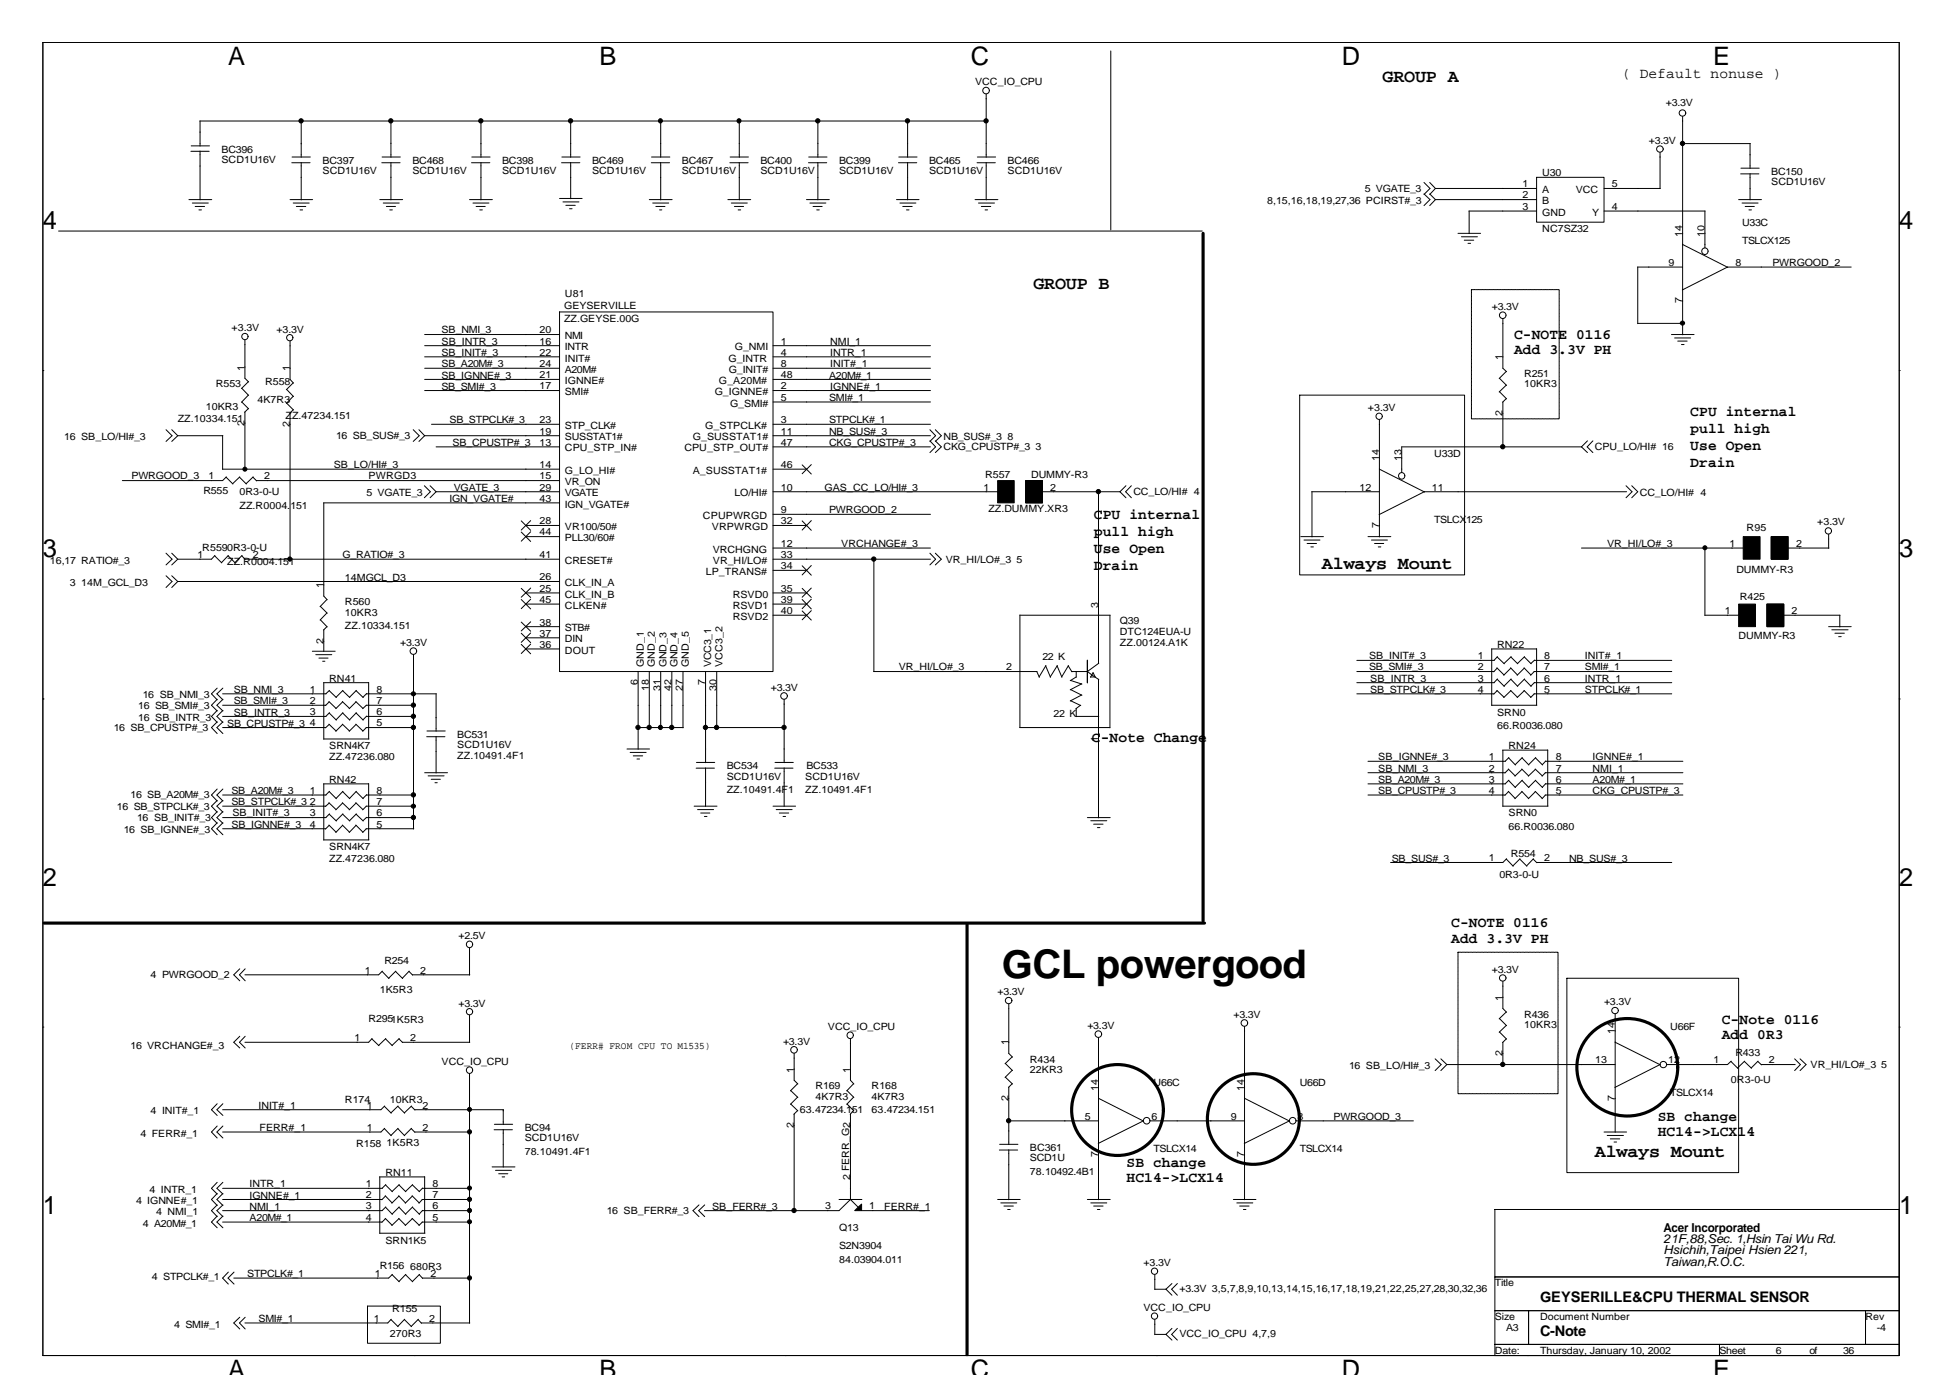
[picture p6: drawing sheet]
<svg xmlns="http://www.w3.org/2000/svg" width="287mm" height="207mm" viewBox="0 0 287 207" stroke-linecap="round" stroke-linejoin="round" font-family="sans-serif">
<g fill="none" stroke="#000" stroke-width=".15">
<path d="M6.3 6.3h275v194.5h-275zM29.6 17.9h116.5M29.6 17.9v3.7M44.6 17.9v5.4M57.9 17.9v5.4M61.3 6.3h.1M71.2 17.9v5.4M84.5 17.9v5.4M97.9 17.9v5.4M109.5 17.9v5.4M116.3 6.3h.1M121.2 17.9v5.4"/>
<path d="M134.5 17.9v5.4M146.1 13.9v9.4M164.5 7.5v26.6M171.3 6.3h.1M226.3 6.3h.1M249.3 17.2v32.4M8.7 34.2h169.4M28 29.6h3.4M28.3 22.4h2.7M28.3 21.6h2.7M28.5 30.1h2.4M28.9 30.6h1.4"/>
<path d="M29.5 31.1h.3M29.6 22.4v7.2M43 29.6h3.3M43.2 24.1h2.7M43.3 23.3h2.7M43.4 30.1h2.4M43.9 30.6h1.4M44.4 31.1h.4M44.6 24.1v5.5M56.3 29.6h3.3M56.6 24.1h2.7M56.6 23.3h2.7"/>
<path d="M56.8 30.1h2.3M57.2 30.6h1.4M57.7 31.1h.4M57.9 24.1v5.5M69.6 29.6h3.3M69.8 24.1h2.8M69.9 23.3h2.7M70.1 30.1h2.3M70.5 30.6h1.4M71.1 31.1h.4M71.2 24.1v5.5M82.9 29.4h3.3"/>
<path d="M83.2 24.1h2.7M83.2 23.3h2.7M83.4 29.9h2.4M83.8 30.4h1.4M84.4 30.9h.4M84.5 24.1v5.3M96.2 29.6h3.4M96.5 24.1h2.7M96.5 23.3h2.7M96.7 30.1h2.4M97.2 30.6h1.3M97.7 31.1h.3"/>
<path d="M97.9 24.1v5.5M107.8 29.6h3.4M108.1 24.1h2.7M108.2 23.3h2.7M108.3 30.1h2.4M108.8 30.6h1.4M109.3 31.1h.4M109.5 24.1v5.5M119.5 29.6h3.4M119.8 24.1h2.7M119.8 23.3h2.7M120 30.1h2.3"/>
<path d="M120.4 30.6h1.4M121 31.1h.4M121.2 24.1v5.5M132.8 29.6h3.3M133.1 24.1h2.7M133.1 23.3h2.7M133.3 30.1h2.4M133.7 30.6h1.4M134.3 31.1h.4M134.5 24.1v5.5M144.4 29.6h3.4M144.7 24.1h2.7"/>
<path d="M144.8 23.3h2.7M144.9 30.1h2.4M145.4 30.6h1.4M145.9 31.1h.4M146.1 24.1v5.5M210.9 27l.9 .9-.9 .9M210.9 28.7l.9 .9-.9 .9M211.8 27l.8 .9M211.8 28.7l.8 .9-.8 .9M212.6 29.6h15M212.6 27.9l-.8 .9M212.6 27.9h15"/>
<path d="M216 34.6h3.3M216.5 35.1h2.4M216.9 35.6h1.4M217.5 36h.3M217.6 31.3h10M217.6 31.3v3.3M227.6 26.3h10v6.6h-10zM237.6 27.9h8.4M237.6 31.3h15M242.6 39.6h6.7M242.6 39.6v8.3M245.9 22.6v5.3"/>
<path d="M249.3 36.2l6.6 3.4M249.3 21.3h10M252.6 31.3v5.4M253 37.2a.47 .47 0 0 0-.6-.4 .47 .47 0 0 0-.2 .7 .47 .47 0 0 0 .8-.1v-.2M257.6 29.6h3.3M257.9 25.8h2.7M257.9 24.9h2.7M258.1 30.1h2.3M258.5 30.6h1.4M259.1 31.1h.4M259.2 21.3v3.6M259.2 25.7v3.9"/>
<path d="M274.2 39.6h-18.3l-6.7 3.3M6.3 54.9h.1M35.8 57.5l1 1.1M35.8 59.5l1 1.1M36.3 50.3v5.7l.5 .6M36.8 56.5l-1 1M36.8 58.5l-1 1.1M42.5 57.7l1 1M42.5 59.7l1 1M43 50.5v5.7l.5 .5M43.4 56.7l-1 1M43.4 58.7l-1 1"/>
<path d="M62.9 49.5h20M62.9 51.2h20M62.9 52.8h20M62.9 54.5h20M62.9 56.2h20M62.9 57.8h20M82.9 46.2h31.6v53.3h-31.6zM114.5 51.2h23.3M114.5 52.8h23.3M114.5 54.5h23.3M114.5 56.2h23.3M114.5 57.8h23.3"/>
<path d="M114.5 59.5h23.3M192.5 58.5h24.5v26.6h-24.5zM222.1 56l1.1 1.1M222.1 58l1.1 1.1M222.6 47.2v7.3l.6 .5M222.6 59.5v6.7M223.1 46.7a.49 .49 0 0 0-.7-.5 .49 .49 0 0 0-.2 .8 .49 .49 0 0 0 .8-.1l.1-.2M223.1 55l-1 1.1M223.1 57l-1 1.1M223.1 59l-.5 .6M242.6 47.9h6.7M247.6 49.5h3.4"/>
<path d="M248.1 50.1h2.3M248.5 50.5h1.4M249.1 51h.4M281.3 54.9h.1M24.6 63.6l.9 .9-.9 .9M25.4 63.6l.9 .9M26.3 64.5l-.9 .9M26.3 64.5h6.7M33 69.5h49.9M33 64.5v5M33.5 70.7l1 1M33.5 70.6l-.5 .6h-14.9"/>
<path d="M35.5 70.7l1 1M35.5 70.6l-1 1M36.3 61v8.5M36.8 60.5l-.6 .6M37.5 70.7l.5 .5M37.5 70.6l-1.1 1M38 71.2h44.9M43 61.2v21.7M43.4 60.7l-.5 .5M47.9 74.5h35M48 74.5v13.8l.5 .5M61.2 63.6l.9 .9-.9 .9"/>
<path d="M62.1 63.6l.8 .9M62.9 71.9l.9 .9-.9 .9M62.9 64.5l-.8 .9M62.9 64.5h20M63.7 71.9l.9 .9M63.9 62.8h19M64.6 72.8l-.9 .9M64.6 66.2h18.3M64.6 72.8h18.3M77.2 77.1l1.4 1.4M77.2 78.8l1.4 1.4M77.9 79.5h5"/>
<path d="M77.9 77.8h5M78.6 77.1l-1.4 1.4M78.6 78.8l-1.4 1.4M114.5 62.8h23.3M114.5 64.5h23.3M114.5 66.2h23.3M114.5 69.5h5M114.5 72.8h33.3M114.5 77.8h5M114.5 76.2h23.3M118.8 68.8l1.4 1.4M118.8 77.1l1.4 1.4"/>
<path d="M120.2 68.8l-1.4 1.4M120.2 77.1l-1.4 1.4M137.8 65.3l.8 .9-.8 .8M137.8 63.6l.8 .9-.8 .9M138.6 65.3l.8 .9-.8 .8M138.6 63.6l.8 .9-.8 .9M154.4 72.8h11.5M162.7 72.8v25.5M166.8 71.9l-.9 .9 .9 .9M167.6 71.9l-.8 .9 .8 .9M192.7 79.5h3.3M193.2 80h2.3"/>
<path d="M194.3 72.8h10M194.4 72.8v6.7M202.6 79.5h3.4M203.2 80h2.3M204.3 62.2v17.3M204.3 69.5l6.7 3.4M208.1 70.5a.47 .47 0 0 0-.6-.5 .47 .47 0 0 0-.2 .8 .47 .47 0 0 0 .7-.1l.1-.2M234.3 66.2h-26.7v3.8M235.2 65.3l-.9 .9 .9 .8M236 65.3l-.9 .9 .9 .8M240.9 71.9l.9 .9-.9 .9M241 72.8h-30l-6.7 3.4"/>
<path d="M241.7 71.9l.9 .9-.9 .9M270.9 79.1v2.1M24.6 81.9l.9 .9-.9 .9M24.6 85.3l.9 .8-.9 .9M25.4 81.9l.9 .9M25.4 85.3l.9 .8M26.3 82.8l-.9 .9M26.3 86.1l-.9 .9M26.3 86.1h56.6M31.8 82.3l1.1 1.1M31.8 82.3l-.5 .5h-5M33.8 82.3l1 1.1"/>
<path d="M33.8 82.3l-1 1M35.8 82.3l.5 .6M35.9 82.3l-1.1 1M36.3 82.8h46.6M46.3 96.4h3.4M46.8 97h2.3M47.2 97.5h1.4M47.5 89.8l1 1M47.5 91.8l1 1.1M47.8 97.9h.3M48 93.3v3.2M48.4 88.8l-1 1"/>
<path d="M48.4 90.8l-1 1M48.4 92.8l-.5 .5M61.3 97v25.8M61.7 96.4a.49 .49 0 0 0-.6-.4 .49 .49 0 0 0-.2 .7 .49 .49 0 0 0 .8 0v-.3M77.2 88.8l1.4 1.4M77.2 87.1l1.4 1.4M77.2 92.1l1.4 1.4M77.2 93.8l1.4 1.4M77.2 95.4l1.4 1.4M77.9 92.8h5M77.9 89.5h5M77.9 87.8h5"/>
<path d="M77.9 94.5h5M77.9 96.1h5M78.6 88.7l-1.4 1.4M78.6 87.1l-1.4 1.3M78.6 92.1l-1.4 1.3M78.6 93.7l-1.4 1.4M78.6 95.4l-1.4 1.4M94.5 99.5v11.5M96.2 99.5v8.3M97.9 99.5v8.3M99.5 99.5v8.3M101.2 99.5v8.3"/>
<path d="M104.5 99.5v13.5M106.2 99.5v8.3M114.5 82.8h23.3M114.5 89.5h5M114.5 87.8h5M114.5 84.5h5M114.5 91.1h5M114.5 81.2h23.3M118.8 83.8l1.4 1.4M118.8 90.5l1.4 1.3M118.8 87.1l1.4 1.4M118.8 88.8l1.4 1.4"/>
<path d="M120.2 83.7l-1.4 1.4M120.2 90.4l-1.4 1.4M120.2 87.1l-1.4 1.3M120.2 88.7l-1.4 1.4M129.4 99.5h24.2M129.5 82.8v16.7M137.8 81.9l.8 .9-.8 .9M138.6 81.9l.8 .9-.8 .9M151.1 91.1h13.4M151.1 91.1v16.7M153.6 99.5l.4 .8M154.9 98.6l.7 1.7"/>
<path d="M154.9 98.6l-1 1.7M156.6 98.6l.7 1.7M156.6 98.6l-1 1.7M158.2 98.6l.6 .9M158.3 98.6l-1 1.7M158.7 99.5h2.4M159.4 99.5v.8M161 99.4l1.8 1.2M161.1 97.8v3.3M162.8 98.2l-1.7 1.3M164.4 91.1v16.7M193.6 80.5h1.4"/>
<path d="M194.2 81h.4M201 97.8h20.4M201 99.5h20.3M203.6 80.5h1.4M204.2 81h.4M220.9 96.1h6.7M221 96.1v8.4M221.7 98.9l1.1 1.1M221.8 97.3l1 1M221.8 98.9l-.5 .6M221.8 97.3l-.5 .5M223.8 98.9l1 1.1"/>
<path d="M223.8 97.3l1 1M223.8 98.9l-1 1.1M223.9 97.3l-1.1 1M225.8 98.9l1 1.1M225.8 97.3l1 1M225.8 98.9l-1.1 1.1M225.8 97.3l-1 1M227.2 99.5h20.4M227.3 97.8h20.3M227.3 99.5l-.6 .5M227.3 97.8l-.5 .5M227.6 96.1v8.4"/>
<path d="M234.3 81.2h23.9M252.6 91.1h5M252.6 81.2v10M264.2 91.1h8.4M264.9 81.2h6M270.9 92.8h3.3M271.4 93.3h2.4M271.8 93.8h1.4M272.4 94.3h.4M272.5 91.1v1.8M6.3 103.5h.1M32.2 118.5l-.9 .9 .9 .9"/>
<path d="M32.2 116.9l-.9 .8 .9 .9M32.2 106.9l-.9 .9 .9 .8M32.2 103.6l-.9 .9 .9 .8M32.2 105.2l-.9 .9 .9 .9M32.2 101.9l-.9 .9 .9 .8M33 119.4h15.3M33 117.7h15.3M33 102.8h15.3M33 104.5h15.3M33 106.1h15.3M33 107.8h15.3M33 103.6l-.9 .9 .9 .8"/>
<path d="M33 118.5l-.9 .9 .9 .9M33 116.9l-.9 .8 .9 .9M33 106.9l-.9 .9 .9 .8M33 105.2l-.9 .9 .9 .9M33 101.9l-.9 .9 .9 .8M47.9 116.1h6.7M47.9 101.1h6.7M48 101.1v8.4M48 116.1v8.3M48 109.4h6.7M48.7 118.9l1.1 1M48.7 103.9l1.1 1"/>
<path d="M48.7 107.2l1.1 1.1M48.8 117.2l1 1.1M48.8 118.9l-.6 .5M48.8 102.3l1 1M48.8 103.9l-.6 .6M48.8 105.6l1 1.1M48.8 107.3l-.6 .5M48.8 117.2l-.5 .5M48.8 102.2l-.5 .6M48.8 105.6l-.5 .5M50.7 118.9l1.1 1M50.7 103.9l1.1 1"/>
<path d="M50.7 107.2l1.1 1.1M50.8 117.2l1 1.1M50.8 118.9l-1.1 1M50.8 102.3l1 1M50.8 103.9l-1.1 1.1M50.8 105.6l1 1.1M50.8 107.3l-1.1 1M50.8 117.2l-1 1.1M50.8 102.2l-1 1.1M50.8 105.6l-1 1M52.7 118.9l1.1 1M52.7 103.9l1.1 1"/>
<path d="M52.7 107.2l1.1 1.1M52.7 117.2l1.1 1.1M52.7 118.9l-1 1M52.7 102.3l1.1 1M52.7 103.9l-1 1.1M52.7 105.6l1.1 1.1M52.7 107.3l-1 1M52.8 117.2l-1 1.1M52.8 102.2l-1 1.1M52.8 105.6l-1 1M54.2 119.4h7.1M54.2 104.5h7.1"/>
<path d="M54.2 107.8h7.1M54.3 117.7h7M54.3 119.4l-.6 .5M54.3 102.8h10.3M54.3 104.5l-.6 .5M54.3 106.1h7M54.3 107.8l-.6 .5M54.3 117.7l-.5 .6M54.3 102.7l-.5 .6M54.3 106.1l-.5 .5M54.6 101.1v8.3M54.6 116v8.4"/>
<path d="M62.9 114.4h3.4M63.2 109.1h2.7M63.2 108.3h2.8M63.4 114.9h2.4M63.9 115.4h1.3M64.4 115.9h.4M64.6 102.8v5.5M64.6 109.1v5.4M92.9 110.9h3.3M93.3 111.4h2.4M93.8 111.9h1.4M94.4 112.4h.3"/>
<path d="M94.5 107.8h6.7M102.8 119.4h3.4M103.1 113.8h2.7M103.2 112.9h2.7M103.3 119.9h2.4M104.5 113.7v5.7M104.5 107.8h11.7M114.5 119.4h3.4M114.8 113.8h2.7M114.8 112.9h2.7M115 119.9h2.3M116.2 103.6v9.4"/>
<path d="M116.2 113.7v5.7M151 107.8h13.4M158.6 100.8l1.7 .5M158.6 102.1l1.7 .9M158.6 103.8l1.5 .7M159.4 106.1h3.4M159.4 104.9v1.2M159.4 100.3l-.9 .5M160.1 104.5l-.7 .5M160.2 101.3l-1.7 .9M160.2 102.9l-1.7 .9M161.5 100.3l.4-.7 .4 .7"/>
<path d="M161.5 100.3h.7M162.7 100.6v20.5M201 101.1h20.4M201 102.8h20.3M202.6 114.4h20.4M202.6 112.7h20.4M202.6 116.1h20.4M202.6 117.7h20.4M221 104.5h6.7M221.7 102.2l1.1 1.1M221.8 100.6l1 1.1M221.8 102.3l-.5 .5"/>
<path d="M221.8 100.6l-.5 .5M222.6 111.1h6.7M222.6 119.4h6.7M222.6 111.1v8.3M223.4 113.9l1.1 1M223.4 117.2l1.1 1.1M223.5 112.2l1 1.1M223.5 113.9l-.6 .6M223.5 115.6l1 1M223.5 117.2l-.6 .6M223.5 112.2l-.5 .5M223.5 115.5l-.5 .6"/>
<path d="M223.8 102.2l1 1.1M223.8 100.6l1 1.1M223.8 102.3l-1 1M223.9 100.6l-1.1 1M225.4 113.9l1 1M225.4 117.2l1 1.1M225.5 112.2l1 1.1M225.5 113.9l-1.1 1M225.5 115.6l1 1M225.5 117.2l-1.1 1.1M225.5 112.2l-1 1.1M225.5 115.5l-1 1.1"/>
<path d="M225.8 102.2l1 1.1M225.8 100.6l1 1.1M225.8 102.3l-1.1 1M225.8 100.6l-1 1M227.2 102.8h20.4M227.3 101.1h20.3M227.3 102.8l-.6 .5M227.3 101.1l-.5 .5M227.4 113.9l1.1 1M227.4 117.2l1.1 1.1M227.5 112.2l1 1.1M227.5 113.9l-1.1 1"/>
<path d="M227.5 115.6l1 1M227.5 117.2l-1.1 1.1M227.5 112.2l-1.1 1.1M227.5 115.5l-1.1 1.1M228.9 114.4h20.4M228.9 117.7h20.4M228.9 112.7h20.4M228.9 114.4l-.5 .5M228.9 116.1h20.4M228.9 117.7l-.5 .6M229 112.7l-.5 .6M229 116l-.5 .6"/>
<path d="M229.3 111.1v8.3M281.3 103.5h.1M32.2 121.8l-.9 .9 .9 .9M32.2 120.2l-.9 .9 .9 .8M33 121.1h15.3M33 122.7h15.3M33 121.8l-.9 .9 .9 .9M33 120.2l-.9 .9 .9 .8M48 124.4h6.7M48.7 122.2l1.1 1M48.8 120.6l1 1M48.8 122.2l-.6 .6"/>
<path d="M48.8 120.5l-.5 .6M50.7 122.2l1.1 1M50.8 120.6l1 1M50.8 122.2l-1.1 1.1M50.8 120.5l-1 1.1M52.7 122.2l1.1 1M52.7 120.6l1.1 1M52.7 122.2l-1 1.1M52.8 120.5l-1 1.1M54.2 122.7h7.1M54.3 121.1h7M54.3 122.7l-.6 .6"/>
<path d="M54.3 121l-.5 .6M70 139.8a.47 .47 0 0 0-.6-.4 .47 .47 0 0 0-.2 .8 .47 .47 0 0 0 .8-.1v-.2M103.8 120.4h1.4M104.4 120.9h.3M115.4 120.4h1.4M116 120.9h.4M161.1 121.1h3.4M161.6 121.6h2.4M162 122.1h1.4M162.6 122.6h.3M223.1 127.2l1.1 1.1M223.2 127.2l-.6 .5h-16.6"/>
<path d="M225.1 127.2l1.1 1.1M225.2 127.2l-1.1 1M227.1 127.2l.6 .6M227.2 127.2l-1.1 1M227.6 127.7h20M6.3 152.1h.1M35.5 153.5l-.9 .9 .9 .8M35.5 143.5l-.9 .9 .9 .9M36.3 153.5l-.8 .9 .8 .8M36.3 143.5l-.8 .9 .8 .9M55.1 153.9l1 1M55.1 153.8l-.5 .6h-18.3"/>
<path d="M56.6 143.9l1 1M56.6 143.8l-.5 .6h-19.8M57.1 153.9l1 1M57.1 153.8l-1 1M58.6 143.9l1 1M58.6 143.8l-1 1.1M59.1 153.9l.5 .5M59.1 153.8l-1 1M59.6 154.4h10M60.6 143.9l.5 .5M60.6 143.8l-1 1.1M61.1 144.4h8.5"/>
<path d="M69.6 140.4v4M69.6 150.3v4.1M69.6 159v37M70 158.5a.47 .47 0 0 0-.6-.4 .47 .47 0 0 0-.2 .7 .47 .47 0 0 0 .8-.1v-.2M117.6 156v4l.6 .5M126 153.9v6.1l.5 .5M126.4 153.3a.47 .47 0 0 0-.6-.4 .47 .47 0 0 0-.2 .7 .47 .47 0 0 0 .7 0l.1-.3M148.9 157.5l1.1 1.1M148.9 159.5l1.1 1M149.4 148.7v7.3l.6 .6M149.9 156.5l-1 1M149.9 158.5l-1 1.1"/>
<path d="M162.7 153.7v24M184.4 152v25.7M184.8 151.5a.49 .49 0 0 0-.6-.4 .49 .49 0 0 0-.2 .7 .49 .49 0 0 0 .8-.1v-.2M212.6 156.8l.9 .9-.9 .9M213.4 156.8l.9 .9M214.3 157.7l-.9 .9M214.3 157.7h25M222.1 150.8l1.1 1.1M222.1 152.8l1.1 1.1M222.6 145.3v4.1l.6 .5M222.6 154.4v3.3M223.1 149.9l-1 1"/>
<path d="M223.1 151.9l-1 1M223.1 153.9l-.5 .5M232.1 144.9h25.5v28.8h-25.5zM239.3 150.2v17.5M239.3 154.4l6.7 3.3M245.9 157.7l-6.7 3.4M256.4 157.2l1 1M256.5 157.2l-.6 .5h-9M258.4 157.2l1.1 1M258.4 157.2l-1 1M260.4 157.2l.5 .5M260.4 157.2l-1 1"/>
<path d="M260.9 157.7h5M265.9 156.8l.8 .9-.8 .9M266.7 156.8l.8 .9-.8 .9M281.3 152.1h.1M32.2 175.1l-.9 .9 .9 .8M32.2 166.8l-.9 .9 .9 .8M32.2 178.4l-.9 .9 .9 .9M32.2 163.5l-.9 .9 .9 .8M32.2 176.8l-.9 .8 .9 .9M33 177.6h23.6M33 176h23.6M33 179.3h23.6"/>
<path d="M33 175.1l-.9 .9 .9 .8M33 166.8l-.9 .9 .9 .8M33 178.4l-.9 .9 .9 .9M33 163.5l-.9 .9 .9 .8M33 176.8l-.9 .8 .9 .9M56.2 174.3h6.7M56.3 174.3v8.4M56.9 167.1l1.1 1.1M56.9 163.8l1.1 1.1M57 167.1l-.6 .6h-23.4M57 163.8l-.6 .6h-23.4M57.1 177.1l1 1.1"/>
<path d="M57.1 175.5l1 1M57.1 177.1l-.5 .6M57.1 178.8l1 1M57.1 175.4l-.5 .6M57.1 178.7l-.5 .6M58.9 167.1l1 1.1M58.9 163.8l1 1.1M59 167.1l-1.1 1.1M59 163.8l-1.1 1M59.1 177.1l1 1.1M59.1 175.5l1 1M59.1 177.1l-1.1 1.1"/>
<path d="M59.1 178.8l1 1M59.1 175.4l-1 1.1M59.1 178.7l-1 1.1M60.9 167.1l.6 .6M60.9 163.8l.6 .6M61 167.1l-1.1 1.1M61 163.8l-1.1 1M61 177.1l1.1 1.1M61.1 175.5l1 1M61.1 177.1l-1.1 1.1M61.1 178.8l1 1M61.1 175.4l-1 1.1"/>
<path d="M61.1 178.7l-1 1.1M61.4 167.7h8.2M61.4 164.4h13.2M62.5 177.6h7.1M62.6 176h7M62.6 177.6l-.5 .6M62.6 179.3h7M62.6 176l-.5 .5M62.6 179.3l-.5 .5M62.9 174.3v8.3M72.9 172.8h3.4M73.2 167.3h2.7"/>
<path d="M73.2 166.5h2.7M73.4 173.3h2.4M73.9 173.8h1.3M74.4 174.3h.4M74.5 164.4v2.2M74.5 167.3v5.6M103.5 178.4l-.8 .9 .8 .9M104.4 178.4l-.9 .9 .9 .9M117.1 161.5l1.1 1M117.1 163.5l1.1 1M117.6 165v14.3M118.2 160.5l-1.1 1.1"/>
<path d="M118.2 162.5l-1.1 1M118.2 164.5l-.6 .5M124.3 177.6h3.4M125.5 161.5l1 1M125.5 163.5l1 1M126 165v12.6l1.2 1.2M126 177.6l-1.7 1.7h-19.9M126.4 160.5l-1 1.1M126.4 162.5l-1 1M126.4 164.5l-.5 .5M127.6 179.3h10.1M147.8 177.6h3.3"/>
<path d="M148 170.3h2.7M148.1 169.5h2.7M148.3 178.2h2.3M148.7 178.6h1.4M149.3 179.1h.3M149.4 161v8.5M149.4 170.3v7.4M149.4 166h13.3M149.9 160.5l-.5 .6M161.1 177.6h3.4M161.6 178.2h2.4M162 178.6h1.4"/>
<path d="M162.6 179.1h.3M162.7 162.7l6.7 3.3M169.4 166l-6.7 3.3M170.3 166a.49 .49 0 0 0-.6-.5 .49 .49 0 0 0-.2 .8 .49 .49 0 0 0 .8-.1v-.2M170.4 166h14M182.7 177.6h3.4M183.2 178.2h2.4M183.6 178.6h1.4M184.2 179.1h.4M184.4 162.7l6.7 3.3M191 166l-6.7 3.3M192 166a.49 .49 0 0 0-.7-.5 .49 .49 0 0 0-.2 .8 .49 .49 0 0 0 .8-.1l.1-.2"/>
<path d="M192 166h17.4M221.4 179.1h59.9v10h-59.9zM237.6 167.7h3.4M238.1 168.2h2.4M238.5 168.7h1.4M239.1 169.1h.4M32.2 180.1l-.9 .9 .9 .8M33 181h23.6M33 180.1l-.9 .9 .9 .8M33.8 188.4l-.8 .9 .8 .9M34.7 188.4l-.9 .9 .9 .9M35.5 195.1l-.9 .8 .9 .9"/>
<path d="M36.3 195.1l-.8 .8 .8 .9M54.4 193.4h10.8v5.5h-10.8zM56.3 182.6h6.6M57.1 180.4l1 1.1M57.1 180.5l-.5 .5M57.9 195.4l1.1 1.1M58 195.4l-.6 .5h-21.1M58.1 188.8l1 1M58.1 188.7l-.5 .6h-23M59.1 180.4l1 1.1M59.1 180.5l-1.1 1M59.9 195.4l1.1 1.1"/>
<path d="M59.9 195.4l-1 1M60.1 188.8l1 1M60.1 188.7l-1 1.1M61 180.4l1.1 1.1M61.1 180.5l-1.1 1M61.9 195.4l.5 .6M62 195.4l-1.1 1M62.1 188.8l.5 .5M62.1 188.7l-1 1.1M62.4 195.9h7.2M62.5 181h7.1M62.6 181l-.5 .5"/>
<path d="M62.6 189.3h7M171.1 188.8v2.2M171.1 195.4v2.3M171.1 197.6h1.7M171.1 190.9h1.7M173.6 196.7l-.9 .9 .9 .9M173.6 190.1l-.9 .8 .9 .9M174.4 196.7l-.8 .9 .8 .9M174.4 190.1l-.8 .8 .8 .9M221.4 189.1h59.9v5h-59.9zM221.4 194.1h5v5h-5zM221.4 199.1h33.3v1.7h-33.3z"/>
<path d="M226.4 194.1h50v5h-50zM254.7 199.1h26.6v1.7h-26.6zM276.4 194.1h4.9v5h-4.9zM61.3 200.8h.1M116.3 200.8h.1M171.3 200.8h.1M226.3 200.8h.1"/>
<circle cx="146.1" cy="13.4" r=".49"/>
<circle cx="249.2" cy="16.7" r=".48"/>
<circle cx="245.9" cy="22.1" r=".48"/>
<circle cx="36.3" cy="49.8" r=".47"/>
<circle cx="42.9" cy="50" r=".47"/>
<circle cx="204.3" cy="61.7" r=".47"/>
<circle cx="270.8" cy="78.6" r=".47"/>
<circle cx="116.1" cy="103.1" r=".49"/>
<circle cx="69.6" cy="149.8" r=".47"/>
<circle cx="117.6" cy="155.5" r=".49"/>
<circle cx="149.4" cy="148.2" r=".48"/>
<circle cx="162.7" cy="153.2" r=".49"/>
<circle cx="222.6" cy="144.8" r=".48"/>
<circle cx="239.3" cy="149.7" r=".48"/>
<circle cx="246.4" cy="157.7" r=".48"/>
<circle cx="171" cy="188.3" r=".47"/>
<circle cx="171" cy="194.9" r=".47"/>
</g>
<path d="M127.1 178.8l.5-.5v1h-1z" fill-rule="evenodd" fill="#000" stroke="#000" stroke-width=".15"/>
<g fill="none" stroke="#000" stroke-width=".47">
<path d="M178.2 34.6v101.8M6.5 136.7h171.9M143.3 136.9v63.7M235.4 153.3a7.5 7.5 0 0 1 8.2-2 7.5 7.5 0 0 1 4.9 6.7 7.5 7.5 0 0 1-7.4 7.3 7.5 7.5 0 0 1-7.5-7.2 7 7 0 0 1 1.8-4.8zM192.5 165.7a6.8 6.8 0 0 0-8.7-6.4 6.8 6.8 0 0 0-3.8 10.1 6.8 6.8 0 0 0 7.6 2.8 6.8 6.8 0 0 0 4.9-6.5"/>
<circle cx="165.6" cy="164.4" r="6.8"/>
</g>
<path d="M218 42.9h13v19.1h-13v-19.1M216 141h14.8v21h-14.8v-21" fill="none" stroke="#000" stroke-width=".15" stroke-dasharray=".5 .1"/>
<g fill="#000" stroke="#000" stroke-width=".15">
<path d="M147.8 71.2h2.4v3.3h-2.4zM151.9 71.2h2.5v3.3h-2.5zM257.6 89.5h2.5v3.3h-2.5zM258.2 79.5h2.5v3.3h-2.5zM261.7 89.5h2.5v3.3h-2.5zM262.4 79.5h2.5v3.3h-2.5z"/>
<circle cx="44.6" cy="17.9" r=".32"/>
<circle cx="57.9" cy="17.9" r=".32"/>
<circle cx="71.2" cy="17.9" r=".32"/>
<circle cx="84.5" cy="17.9" r=".32"/>
<circle cx="97.8" cy="17.9" r=".31"/>
<circle cx="109.5" cy="17.9" r=".31"/>
<circle cx="121.1" cy="17.9" r=".32"/>
<circle cx="134.4" cy="17.9" r=".32"/>
<circle cx="146.1" cy="17.9" r=".32"/>
<circle cx="249.2" cy="21.2" r=".32"/>
<circle cx="249.2" cy="47.9" r=".31"/>
<circle cx="36.3" cy="69.5" r=".3"/>
<circle cx="162.7" cy="72.8" r=".32"/>
<circle cx="222.6" cy="66.2" r=".32"/>
<circle cx="42.9" cy="82.8" r=".31"/>
<circle cx="129.4" cy="82.8" r=".32"/>
<circle cx="252.6" cy="81.1" r=".3"/>
<circle cx="61.2" cy="106.1" r=".32"/>
<circle cx="61.2" cy="117.7" r=".32"/>
<circle cx="61.2" cy="104.4" r=".32"/>
<circle cx="61.2" cy="107.7" r=".32"/>
<circle cx="61.2" cy="102.8" r=".31"/>
<circle cx="61.2" cy="119.4" r=".31"/>
<circle cx="94.5" cy="107.7" r=".32"/>
<circle cx="96.2" cy="107.7" r=".32"/>
<circle cx="97.8" cy="107.7" r=".31"/>
<circle cx="99.5" cy="107.7" r=".32"/>
<circle cx="104.5" cy="107.7" r=".32"/>
<circle cx="106.2" cy="107.7" r=".32"/>
<circle cx="116.1" cy="107.7" r=".32"/>
<circle cx="61.2" cy="121.1" r=".32"/>
<circle cx="222.6" cy="157.6" r=".32"/>
<circle cx="69.5" cy="167.6" r=".31"/>
<circle cx="69.5" cy="177.6" r=".31"/>
<circle cx="69.5" cy="179.3" r=".31"/>
<circle cx="69.6" cy="164.3" r=".3"/>
<circle cx="69.6" cy="176" r=".3"/>
<circle cx="117.6" cy="179.3" r=".32"/>
<circle cx="149.4" cy="166" r=".32"/>
<circle cx="69.5" cy="189.3" r=".31"/>
<circle cx="69.6" cy="180.9" r=".3"/>
</g>
<text font-size="5.8" x="148.4" y="144.8">GCL powergood</text>
<g font-size="3.8">
<text x="33.8" y="9.7">A</text>
<text x="88.8" y="9.7">B</text>
<text x="143.8" y="9.7">C</text>
<text x="198.8" y="9.7">D</text>
<text x="253.8" y="9.7">E</text>
<text x="6.3" y="34">4</text>
<text x="281.3" y="34">4</text>
<text x="6.3" y="82.6">3</text>
<text x="281.3" y="82.6">3</text>
<text x="6.3" y="131.2">2</text>
<text x="281.3" y="131.2">2</text>
<text x="6.3" y="179.8">1</text>
<text x="281.3" y="179.8">1</text>
<text x="33.8" y="204.1">A</text>
<text x="88.8" y="204.1">B</text>
<text x="143.8" y="204.1">C</text>
<text x="198.8" y="204.1">D</text>
<text x="253.8" y="204.1">E</text>
</g>
<g font-size="2.7">
<text x="204.8" y="12.1">GROUP A</text>
<text x="153.1" y="42.8">GROUP B</text>
<text x="195.8" y="84.3">Always Mount</text>
<text x="236.3" y="171.3">Always Mount</text>
</g>
<g font-size="2.2">
<text x="240.3" y="11.6">( Default nonuse )</text>
<text x="224.3" y="50.1">C-NOTE 0116</text>
<text x="224.3" y="52.4">Add 3.3V PH</text>
<text x="250.4" y="61.6">CPU internal</text>
<text x="250.4" y="64.1">pull high</text>
<text x="250.4" y="66.6">Use Open</text>
<text x="250.4" y="69.1">Drain</text>
<text x="162.1" y="76.9">CPU internal</text>
<text x="162.1" y="79.4">pull high</text>
<text x="162.1" y="81.9">Use Open</text>
<text x="162.1" y="84.4">Drain</text>
<text x="161.8" y="109.9">C-Note Change</text>
<text x="215" y="137.3">C-NOTE 0116</text>
<text x="215" y="139.6">Add 3.3V PH</text>
<text x="255.1" y="151.7">C-Note 0116</text>
<text x="255.1" y="153.9">Add 0R3</text>
<text x="245.6" y="166">SB change</text>
<text x="166.9" y="172.8">SB change</text>
<text x="245.6" y="168.2">HC14-&gt;LCX14</text>
<text x="166.9" y="175">HC14-&gt;LCX14</text>
<text x="228.1" y="197.8">C-Note</text>
<text x="228.1" y="192.8">GEYSERILLE&amp;CPU THERMAL SENSOR</text>
</g>
<g font-size="1.8">
<text x="246.4" y="182.5">Acer Incorporated</text>
<text x="246.4" y="184.1">21F,88,Sec. 1,Hsin Tai Wu Rd.</text>
<text x="246.4" y="185.8">Hsichih,Taipei Hsien 221,</text>
<text x="246.4" y="187.4">Taiwan,R.O.C.</text>
</g>
<g font-size="1.5">
<text x="144.4" y="12.6">VCC_IO_CPU</text>
<text x="246.8" y="15.6">+3.3V</text>
<text x="32.8" y="22.6">BC396</text>
<text x="244.3" y="21.3">+3.3V</text>
<text x="32.8" y="24.1">SCD1U16V</text>
<text x="47.8" y="24.3">BC397</text>
<text x="47.8" y="25.8">SCD1U16V</text>
<text x="61.1" y="24.3">BC468</text>
<text x="61.1" y="25.8">SCD1U16V</text>
<text x="74.4" y="24.3">BC398</text>
<text x="74.4" y="25.8">SCD1U16V</text>
<text x="87.7" y="24.3">BC469</text>
<text x="87.7" y="25.8">SCD1U16V</text>
<text x="101" y="24.3">BC467</text>
<text x="101" y="25.8">SCD1U16V</text>
<text x="112.6" y="24.3">BC400</text>
<text x="112.6" y="25.8">SCD1U16V</text>
<text x="124.3" y="24.3">BC399</text>
<text x="124.3" y="25.8">SCD1U16V</text>
<text x="137.6" y="24.3">BC465</text>
<text x="137.6" y="25.8">SCD1U16V</text>
<text x="149.3" y="24.3">BC466</text>
<text x="149.3" y="25.8">SCD1U16V</text>
<text x="202.2" y="28.4">5 VGATE_3</text>
<text x="225.6" y="27.7">1</text>
<text x="225.6" y="29.4">2</text>
<text x="228.5" y="26.1">U30</text>
<text x="228.5" y="28.6">A</text>
<text x="233.4" y="28.6">VCC</text>
<text x="238.8" y="27.7">5</text>
<text x="262.4" y="25.9">BC150</text>
<text x="262.4" y="27.4">SCD1U16V</text>
<text x="187.7" y="30.2">8,15,16,18,19,27,36 PCIRST#_3</text>
<text x="225.6" y="31.1">3</text>
<text x="228.5" y="34.4">NC7SZ32</text>
<text x="228.5" y="30.2">B</text>
<text x="228.5" y="31.9">GND</text>
<text x="235.9" y="31.9">Y</text>
<text x="238.8" y="31.1">4</text>
<text x="249.2" y="35.1" transform="rotate(-90 249.2 35.1)">14</text>
<text x="252.5" y="35.1" transform="rotate(-90 252.5 35.1)">10</text>
<text x="258.1" y="33.4">U33C</text>
<text x="247.2" y="39.4">9</text>
<text x="257.1" y="39.4">8</text>
<text x="258.1" y="36.1">TSLCX125</text>
<text x="262.6" y="39.4">PWRGOOD_2</text>
<text x="83.6" y="45.7">GEYSERVILLE</text>
<text x="83.6" y="47.7">ZZ.GEYSE.00G</text>
<text x="83.7" y="43.9">U81</text>
<text x="221" y="45.9">+3.3V</text>
<text x="249.2" y="44.9" transform="rotate(-90 249.2 44.9)">7</text>
<text x="34.3" y="49.1">+3.3V</text>
<text x="40.9" y="49.2">+3.3V</text>
<text x="65.4" y="51.1">SB_INTR_3</text>
<text x="65.4" y="52.7">SB_INIT#_3</text>
<text x="65.4" y="49.4">SB_NMI_3</text>
<text x="79.9" y="49.4">20</text>
<text x="79.9" y="51">16</text>
<text x="79.9" y="52.7">22</text>
<text x="83.7" y="50.2">NMI</text>
<text x="83.7" y="51.9">INTR</text>
<text x="83.7" y="53.6">INIT#</text>
<text x="107.9" y="53.6">G_INTR</text>
<text x="108.8" y="51.9">G_NMI</text>
<text x="115.7" y="51">1</text>
<text x="115.7" y="52.7">4</text>
<text x="123" y="51.1">NMI_1</text>
<text x="123" y="52.7">INTR_1</text>
<text x="222.6" y="53.4" transform="rotate(-90 222.6 53.4)">1</text>
<text x="32" y="57.4">R553</text>
<text x="36.2" y="54.9" transform="rotate(-90 36.2 54.9)">1</text>
<text x="38.1" y="59.7">4K7R3</text>
<text x="39.3" y="57">R558</text>
<text x="42.9" y="55" transform="rotate(-90 42.9 55)">1</text>
<text x="65.4" y="54.4">SB_A20M#_3</text>
<text x="65.4" y="56.1">SB_IGNNE#_3</text>
<text x="65.4" y="57.7">SB_SMI#_3</text>
<text x="79.9" y="54.4">24</text>
<text x="79.9" y="56">21</text>
<text x="79.9" y="57.7">17</text>
<text x="83.7" y="55.2">A20M#</text>
<text x="83.7" y="56.9">IGNNE#</text>
<text x="83.7" y="58.6">SMI#</text>
<text x="105.9" y="58.6">G_IGNNE#</text>
<text x="106.5" y="56.9">G_A20M#</text>
<text x="107.9" y="55.2">G_INIT#</text>
<text x="115.7" y="59.4">5</text>
<text x="115.7" y="54.4">8</text>
<text x="115.7" y="56">48</text>
<text x="115.7" y="57.7">2</text>
<text x="122.8" y="56.1">A20M#_1</text>
<text x="122.8" y="59.4">SMI#_1</text>
<text x="123" y="54.4">INIT#_1</text>
<text x="123" y="57.7">IGNNE#_1</text>
<text x="225.8" y="55.9">R251</text>
<text x="225.8" y="57.4">10KR3</text>
<text x="9.5" y="65.2">16 SB_LO/HI#_3</text>
<text x="26.3" y="62.5">ZZ.10334.151</text>
<text x="30.5" y="60.7">10KR3</text>
<text x="36.2" y="63" transform="rotate(-90 36.2 63)">2</text>
<text x="42.3" y="62">ZZ.47234.151</text>
<text x="42.9" y="63.2" transform="rotate(-90 42.9 63.2)">2</text>
<text x="49.8" y="65">16 SB_SUS#_3</text>
<text x="66.6" y="62.7">SB_STPCLK#_3</text>
<text x="79.9" y="62.7">23</text>
<text x="79.9" y="64.4">19</text>
<text x="83.7" y="63.5">STP_CLK#</text>
<text x="83.7" y="65.2">SUSSTAT1#</text>
<text x="102.6" y="65.2">G_SUSSTAT1#</text>
<text x="104.5" y="63.5">G_STPCLK#</text>
<text x="108.2" y="60.2">G_SMI#</text>
<text x="115.7" y="62.7">3</text>
<text x="115.7" y="64.4">11</text>
<text x="122.8" y="62.7">STPCLK#_1</text>
<text x="122.8" y="64.4">NB_SUS#_3</text>
<text x="139.8" y="65.2">NB_SUS#_3</text>
<text x="149.3" y="65.2">8</text>
<text x="202.6" y="60.9">+3.3V</text>
<text x="222.6" y="61.6" transform="rotate(-90 222.6 61.6)">2</text>
<text x="19.5" y="71">PWRGOOD_3</text>
<text x="30.9" y="71">1</text>
<text x="39.1" y="71">2</text>
<text x="49.4" y="69.4">SB_LO/HI#_3</text>
<text x="54.6" y="71">PWRGD3</text>
<text x="67.1" y="66">SB_CPUSTP#_3</text>
<text x="79.9" y="66">13</text>
<text x="79.9" y="69.3">14</text>
<text x="79.9" y="71">15</text>
<text x="83.7" y="66.9">CPU_STP_IN#</text>
<text x="83.7" y="70.2">G_LO_HI#</text>
<text x="83.7" y="71.9">VR_ON</text>
<text x="101.4" y="66.9">CPU_STP_OUT#</text>
<text x="102.6" y="70.2">A_SUSSTAT1#</text>
<text x="115.7" y="69.3">46</text>
<text x="115.7" y="66">47</text>
<text x="122.8" y="66">CKG_CPUSTP#_3</text>
<text x="139.8" y="66.7">CKG_CPUSTP#_3</text>
<text x="145.9" y="70.8">R557</text>
<text x="152.7" y="70.8">DUMMY-R3</text>
<text x="153.4" y="66.7">3</text>
<text x="204.3" y="68.3" transform="rotate(-90 204.3 68.3)">14</text>
<text x="207.6" y="68.3" transform="rotate(-90 207.6 68.3)">13</text>
<text x="212.5" y="67.7">U33D</text>
<text x="236.3" y="66.7">CPU_LO/HI# 16</text>
<text x="30.1" y="73.2">R555</text>
<text x="35.5" y="73.3">0R3-0-U</text>
<text x="35.5" y="75.4">ZZ.R0004.</text>
<text x="43" y="75.4">151</text>
<text x="54.3" y="73.5">5 VGATE_3</text>
<text x="66.6" y="74.4">IGN_VGATE#</text>
<text x="67.2" y="72.7">VGATE_3</text>
<text x="79.9" y="72.7">29</text>
<text x="79.9" y="74.3">43</text>
<text x="79.9" y="77.7">28</text>
<text x="83.7" y="73.5">VGATE</text>
<text x="83.7" y="75.2">IGN_VGATE#</text>
<text x="104.1" y="76.8">CPUPWRGD</text>
<text x="108.8" y="73.5">LO/HI#</text>
<text x="115.7" y="72.7">10</text>
<text x="115.7" y="77.7">32</text>
<text x="115.7" y="76">9</text>
<text x="122.1" y="72.7">GAS_CC_LO/HI#_3</text>
<text x="122.8" y="76">PWRGOOD_2</text>
<text x="145.7" y="72.7">1</text>
<text x="146.4" y="75.8">ZZ.DUMMY.XR3</text>
<text x="155.6" y="72.7">2</text>
<text x="167.9" y="73.3">CC_LO/HI# 4</text>
<text x="201.4" y="72.7">12</text>
<text x="212.1" y="72.7">11</text>
<text x="212.5" y="77.5">TSLCX125</text>
<text x="242.9" y="73.5">CC_LO/HI# 4</text>
<text x="269.2" y="77.8">+3.3V</text>
<text x="7.4" y="83.5">16,17 RATIO#_3</text>
<text x="29.3" y="82.6">1</text>
<text x="30" y="81.7">R5590R3-0-U</text>
<text x="33.7" y="83.7">ZZ.R0004.151</text>
<text x="37.5" y="82.6">2</text>
<text x="50.8" y="82.6">G_RATIO#_3</text>
<text x="79.9" y="79.3">44</text>
<text x="79.9" y="82.6">41</text>
<text x="83.7" y="78.5">VR100/50#</text>
<text x="83.7" y="80.2">PLL30/60#</text>
<text x="83.7" y="83.5">CRESET#</text>
<text x="105.5" y="78.5">VRPWRGD</text>
<text x="105.6" y="81.8">VRCHGNG</text>
<text x="105.6" y="83.5">VR_HI/LO#</text>
<text x="115.7" y="82.6">33</text>
<text x="115.7" y="81">12</text>
<text x="124.6" y="81">VRCHANGE#_3</text>
<text x="140.1" y="83.3">VR_HI/LO#_3</text>
<text x="150.6" y="83.3">5</text>
<text x="204.3" y="78.2" transform="rotate(-90 204.3 78.2)">7</text>
<text x="238.1" y="81">VR_HI/LO#_3</text>
<text x="256.2" y="81">1</text>
<text x="258.7" y="78.7">R95</text>
<text x="266.1" y="81">2</text>
<text x="10.3" y="86.8">3</text>
<text x="12" y="86.8">14M_GCL_D3</text>
<text x="47.9" y="87.1" transform="rotate(-90 47.9 87.1)">1</text>
<text x="51.1" y="86">14MGCL_D3</text>
<text x="51.1" y="89.6">R560</text>
<text x="79.9" y="86">26</text>
<text x="79.9" y="89.3">45</text>
<text x="79.9" y="87.6">25</text>
<text x="83.7" y="86.8">CLK_IN_A</text>
<text x="83.7" y="88.5">CLK_IN_B</text>
<text x="104.6" y="85.1">LP_TRANS#</text>
<text x="108.5" y="88.5">RSVD0</text>
<text x="115.7" y="87.6">35</text>
<text x="115.7" y="89.3">39</text>
<text x="115.7" y="84.3">34</text>
<text x="162.7" y="90" transform="rotate(-90 162.7 90)">3</text>
<text x="257.2" y="84.9">DUMMY-R3</text>
<text x="257.7" y="88.8">R425</text>
<text x="47.9" y="95.3" transform="rotate(-90 47.9 95.3)">2</text>
<text x="51.1" y="91.2">10KR3</text>
<text x="51.1" y="93.1">ZZ.10334.151</text>
<text x="59.3" y="95.6">+3.3V</text>
<text x="79.9" y="92.6">38</text>
<text x="79.9" y="94.3">37</text>
<text x="79.9" y="95.9">36</text>
<text x="83.7" y="90.1">CLKEN#</text>
<text x="83.7" y="93.5">STB#</text>
<text x="83.7" y="95.1">DIN</text>
<text x="108.5" y="91.8">RSVD2</text>
<text x="108.5" y="90.1">RSVD1</text>
<text x="115.7" y="90.9">40</text>
<text x="165.9" y="92.5">Q39</text>
<text x="165.9" y="94">DTC124EUA-U</text>
<text x="165.9" y="95.6">ZZ.00124.A1K</text>
<text x="221.8" y="96">RN22</text>
<text x="255.5" y="90.9">1</text>
<text x="257.6" y="94.6">DUMMY-R3</text>
<text x="265.4" y="90.9">2</text>
<text x="48.8" y="101">RN41</text>
<text x="83.7" y="96.8">DOUT</text>
<text x="94.5" y="101.5" transform="rotate(-90 94.5 101.5)">6</text>
<text x="95.4" y="98.8" transform="rotate(-90 95.4 98.8)">GND_1</text>
<text x="97" y="98.8" transform="rotate(-90 97 98.8)">GND_2</text>
<text x="98.7" y="98.8" transform="rotate(-90 98.7 98.8)">GND_3</text>
<text x="100.4" y="98.8" transform="rotate(-90 100.4 98.8)">GND_4</text>
<text x="102" y="98.8" transform="rotate(-90 102 98.8)">GND_5</text>
<text x="104.5" y="101.5" transform="rotate(-90 104.5 101.5)">7</text>
<text x="105.4" y="98.8" transform="rotate(-90 105.4 98.8)">VCC3_1</text>
<text x="107" y="98.8" transform="rotate(-90 107 98.8)">VCC3_2</text>
<text x="133.1" y="99.3">VR_HI/LO#_3</text>
<text x="149.1" y="99.3">2</text>
<text x="154.4" y="97.8">22 K</text>
<text x="202.8" y="99.3">SB_SMI#_3</text>
<text x="202.8" y="97.6">SB_INIT#_3</text>
<text x="203" y="101">SB_INTR_3</text>
<text x="218.9" y="97.6">1</text>
<text x="218.9" y="99.3">2</text>
<text x="218.9" y="100.9">3</text>
<text x="228.8" y="100.9">6</text>
<text x="228.8" y="99.3">7</text>
<text x="228.8" y="97.6">8</text>
<text x="234.8" y="101">INTR_1</text>
<text x="234.8" y="99.3">SMI#_1</text>
<text x="234.8" y="97.6">INIT#_1</text>
<text x="20.5" y="105">16 SB_SMI#_3</text>
<text x="20.5" y="106.8">16 SB_INTR_3</text>
<text x="21.2" y="103.3">16 SB_NMI_3</text>
<text x="33.7" y="107.6">SB_CPUSTP#_3</text>
<text x="34.6" y="106">SB_INTR_3</text>
<text x="34.6" y="102.6">SB_NMI_3</text>
<text x="34.6" y="104.3">SB_SMI#_3</text>
<text x="45.9" y="102.6">1</text>
<text x="45.9" y="104.3">2</text>
<text x="45.9" y="105.9">3</text>
<text x="45.9" y="107.6">4</text>
<text x="55.8" y="107.6">5</text>
<text x="55.8" y="105.9">6</text>
<text x="55.8" y="104.3">7</text>
<text x="55.8" y="102.6">8</text>
<text x="96.1" y="102.4" transform="rotate(-90 96.1 102.4)">18</text>
<text x="97.8" y="102.4" transform="rotate(-90 97.8 102.4)">31</text>
<text x="99.5" y="102.4" transform="rotate(-90 99.5 102.4)">42</text>
<text x="101.1" y="102.4" transform="rotate(-90 101.1 102.4)">27</text>
<text x="106.1" y="102.4" transform="rotate(-90 106.1 102.4)">30</text>
<text x="114.2" y="102.3">+3.3V</text>
<text x="156.1" y="106.1">22 K</text>
<text x="203" y="102.6">SB_STPCLK#_3</text>
<text x="218.9" y="102.6">4</text>
<text x="221.8" y="106">SRN0</text>
<text x="221.8" y="108">66.R0036.080</text>
<text x="228.8" y="102.6">5</text>
<text x="234.8" y="102.6">STPCLK#_1</text>
<text x="16.8" y="108.3">16 SB_CPUSTP#_3</text>
<text x="48.8" y="111">SRN4K7</text>
<text x="48.8" y="112.6">ZZ.47236.080</text>
<text x="67.7" y="109.3">BC531</text>
<text x="67.7" y="110.8">SCD1U16V</text>
<text x="67.7" y="112.5">ZZ.10491.4F1</text>
<text x="107.7" y="113.9">BC534</text>
<text x="119.5" y="113.9">BC533</text>
<text x="162.7" y="109.8" transform="rotate(-90 162.7 109.8)">1</text>
<text x="204.2" y="112.6">SB_IGNNE#_3</text>
<text x="220.6" y="112.6">1</text>
<text x="223.5" y="111">RN24</text>
<text x="230.5" y="112.6">8</text>
<text x="235.9" y="112.6">IGNNE#_1</text>
<text x="17.3" y="119.9">16 SB_STPCLK#_3</text>
<text x="19.3" y="118.3">16 SB_A20M#_3</text>
<text x="34.3" y="119.3">SB_STPCLK#_3</text>
<text x="34.3" y="117.6">SB_A20M#_3</text>
<text x="45.9" y="117.6">1</text>
<text x="45.9" y="119.2">2</text>
<text x="48.8" y="115.9">RN42</text>
<text x="55.8" y="119.2">7</text>
<text x="55.8" y="117.6">8</text>
<text x="107.7" y="115.5">SCD1U16V</text>
<text x="107.7" y="117.4">ZZ.10491.4F1</text>
<text x="119.3" y="115.5">SCD1U16V</text>
<text x="119.3" y="117.4">ZZ.10491.4F1</text>
<text x="204.2" y="115.9">SB_A20M#_3</text>
<text x="204.2" y="117.6">SB_CPUSTP#_3</text>
<text x="204.2" y="114.3">SB_NMI_3</text>
<text x="220.6" y="114.3">2</text>
<text x="220.6" y="115.9">3</text>
<text x="220.6" y="117.6">4</text>
<text x="230.5" y="117.6">5</text>
<text x="230.5" y="115.9">6</text>
<text x="230.5" y="114.3">7</text>
<text x="235.9" y="115.9">A20M#_1</text>
<text x="235.9" y="114.3">NMI_1</text>
<text x="235.9" y="117.6">CKG_CPUSTP#_3</text>
<text x="18.3" y="123.4">16 SB_IGNNE#_3</text>
<text x="20.3" y="121.6">16 SB_INIT#_3</text>
<text x="34.3" y="122.6">SB_IGNNE#_3</text>
<text x="34.5" y="120.9">SB_INIT#_3</text>
<text x="45.9" y="120.9">3</text>
<text x="45.9" y="122.6">4</text>
<text x="48.8" y="125.9">SRN4K7</text>
<text x="55.8" y="122.6">5</text>
<text x="55.8" y="120.9">6</text>
<text x="223.5" y="120.9">SRN0</text>
<text x="223.5" y="122.9">66.R0036.080</text>
<text x="48.8" y="127.6">ZZ.47236.080</text>
<text x="206.2" y="127.6">SB_SUS#_3</text>
<text x="220.6" y="127.6">1</text>
<text x="222.1" y="130.1">0R3-0-U</text>
<text x="223.8" y="126.9">R554</text>
<text x="228.8" y="127.6">2</text>
<text x="232.5" y="127.6">NB_SUS#_3</text>
<text x="56.9" y="142.7">R254</text>
<text x="67.9" y="139.1">+2.5V</text>
<text x="22.3" y="144.9">4 PWRGOOD_2</text>
<text x="54.1" y="144.2">1</text>
<text x="56.3" y="147">1K5R3</text>
<text x="62.2" y="144.2">2</text>
<text x="67.9" y="149.1">+3.3V</text>
<text x="147.8" y="147.4">+3.3V</text>
<text x="221" y="144.1">+3.3V</text>
<text x="222.6" y="148.2" transform="rotate(-90 222.6 148.2)">1</text>
<text x="237.6" y="148.9">+3.3V</text>
<text x="19.3" y="155.4">16 VRCHANGE#_3</text>
<text x="52.5" y="154.2">1</text>
<text x="54.6" y="151.4">R2951K5R3</text>
<text x="60.7" y="154.2">2</text>
<text x="84.4" y="155.4">(FERR# FROM CPU TO M1535)</text>
<text x="116" y="154.7">+3.3V</text>
<text x="122.6" y="152.5">VCC_IO_CPU</text>
<text x="149.4" y="154.8" transform="rotate(-90 149.4 154.8)">1</text>
<text x="161.1" y="152.4">+3.3V</text>
<text x="182.7" y="150.7">+3.3V</text>
<text x="225.8" y="150.7">R436</text>
<text x="225.8" y="152.2">10KR3</text>
<text x="239.2" y="153.2" transform="rotate(-90 239.2 153.2)">14</text>
<text x="247.4" y="152.5">U66F</text>
<text x="65.4" y="157.7">VCC_IO_CPU</text>
<text x="117.6" y="158.8" transform="rotate(-90 117.6 158.8)">1</text>
<text x="120.8" y="161.3">R169</text>
<text x="125.9" y="158.8" transform="rotate(-90 125.9 158.8)">1</text>
<text x="129.1" y="161.3">R168</text>
<text x="152.6" y="157.4">R434</text>
<text x="152.6" y="158.8">22KR3</text>
<text x="162.7" y="161.5" transform="rotate(-90 162.7 161.5)">14</text>
<text x="170.9" y="160.9">U66C</text>
<text x="184.3" y="161.5" transform="rotate(-90 184.3 161.5)">14</text>
<text x="192.5" y="160.9">U66D</text>
<text x="199.9" y="158.4">16 SB_LO/HI#_3</text>
<text x="222.6" y="156.4" transform="rotate(-90 222.6 156.4)">2</text>
<text x="236.3" y="157.5">13</text>
<text x="247.1" y="157.5">12</text>
<text x="253.8" y="157.5">1</text>
<text x="256.4" y="160.4">0R3-0-U</text>
<text x="257.1" y="156.4">R433</text>
<text x="262" y="157.5">2</text>
<text x="268.2" y="158.2">VR_HI/LO#_3</text>
<text x="278.7" y="158.2">5</text>
<text x="22.3" y="165">4 INIT#_1</text>
<text x="38.3" y="164.2">INIT#_1</text>
<text x="38.4" y="167.5">FERR#_1</text>
<text x="51.1" y="163.3">R174</text>
<text x="54.4" y="167.5">1</text>
<text x="54.4" y="164.2">1</text>
<text x="57.7" y="163.3">10KR3</text>
<text x="62.6" y="167.5">2</text>
<text x="62.6" y="164.2">2</text>
<text x="77.7" y="167.5">BC94</text>
<text x="117.6" y="167.1" transform="rotate(-90 117.6 167.1)">2</text>
<text x="118.5" y="164.9">63.47234.151</text>
<text x="120.8" y="162.9">4K7R3</text>
<text x="129.1" y="162.9">4K7R3</text>
<text x="129.1" y="164.9">63.47234.151</text>
<text x="149.4" y="163" transform="rotate(-90 149.4 163)">2</text>
<text x="160.7" y="165.8">5</text>
<text x="170.6" y="165.8">6</text>
<text x="182.3" y="165.8">9</text>
<text x="192.2" y="165.8">8</text>
<text x="197.5" y="165.8">PWRGOOD_3</text>
<text x="239.2" y="163" transform="rotate(-90 239.2 163)">7</text>
<text x="247.4" y="162.4">TSLCX14</text>
<text x="20.8" y="168.3">4 FERR#_1</text>
<text x="52.7" y="169.9">R158</text>
<text x="57.3" y="169.7">1K5R3</text>
<text x="77.7" y="169">SCD1U16V</text>
<text x="77.7" y="171">78.10491.4F1</text>
<text x="152.6" y="170.5">BC361</text>
<text x="152.6" y="172">SCD1U</text>
<text x="162.7" y="171.4" transform="rotate(-90 162.7 171.4)">7</text>
<text x="170.9" y="170.7">TSLCX14</text>
<text x="184.3" y="171.4" transform="rotate(-90 184.3 171.4)">7</text>
<text x="192.5" y="170.7">TSLCX14</text>
<text x="20.2" y="178.3">4 IGNNE#_1</text>
<text x="22.1" y="176.7">4 INTR_1</text>
<text x="23.2" y="180">4 NMI_1</text>
<text x="37" y="179.2">NMI_1</text>
<text x="37" y="175.8">INTR_1</text>
<text x="37" y="177.5">IGNNE#_1</text>
<text x="54.2" y="175.8">1</text>
<text x="54.2" y="177.5">2</text>
<text x="54.2" y="179.1">3</text>
<text x="57.1" y="174.2">RN11</text>
<text x="64.1" y="179.1">6</text>
<text x="64.1" y="177.5">7</text>
<text x="64.1" y="175.8">8</text>
<text x="89.9" y="179.8">16 SB_FERR#_3</text>
<text x="105.5" y="179.2">SB_FERR#_3</text>
<text x="122.3" y="179.1">3</text>
<text x="125.9" y="174.8" transform="rotate(-90 125.9 174.8)">2 FERR_G2</text>
<text x="128.8" y="179.1">1</text>
<text x="131" y="179.2">FERR#_1</text>
<text x="152.6" y="174">78.10492.4B1</text>
<text x="21.2" y="181.7">4 A20M#_1</text>
<text x="37" y="180.8">A20M#_1</text>
<text x="54.2" y="180.8">4</text>
<text x="57.1" y="184.2">SRN1K5</text>
<text x="64.1" y="180.8">5</text>
<text x="124.3" y="182.3">Q13</text>
<text x="124.3" y="185">S2N3904</text>
<text x="22.5" y="189.6">4 STPCLK#_1</text>
<text x="36.6" y="189.2">STPCLK#_1</text>
<text x="55.5" y="189.1">1</text>
<text x="56.3" y="188">R156</text>
<text x="60.7" y="188.1">680R3</text>
<text x="63.8" y="189.1">2</text>
<text x="124.3" y="187">84.03904.011</text>
<text x="169.4" y="187.5">+3.3V</text>
<text x="174.7" y="191.3">+3.3V 3,5,7,8,9,10,13,14,15,16,17,18,19,21,22,25,27,28,30,32,36</text>
<text x="221.4" y="190.5">Title</text>
<text x="25.8" y="196.6">4 SMI#_1</text>
<text x="38.3" y="195.8">SMI#_1</text>
<text x="55.4" y="195.8">1</text>
<text x="57.7" y="198">270R3</text>
<text x="58.1" y="194.3">R155</text>
<text x="63.6" y="195.8">2</text>
<text x="169.4" y="194.2">VCC_IO_CPU</text>
<text x="174.7" y="198">VCC_IO_CPU 4,7,9</text>
<text x="221.4" y="195.5">Size</text>
<text x="223.1" y="197.1">A3</text>
<text x="228.1" y="195.5">Document Number</text>
<text x="276.4" y="195.5">Rev</text>
<text x="278" y="197.1">-4</text>
<text x="221.4" y="200.5">Date:</text>
<text x="228.1" y="200.5">Thursday, January 10, 2002</text>
<text x="254.7" y="200.5">Sheet</text>
<text x="263.1" y="200.5">6</text>
<text x="268.1" y="200.5">of</text>
<text x="273.1" y="200.5">36</text>
</g>
</svg>
